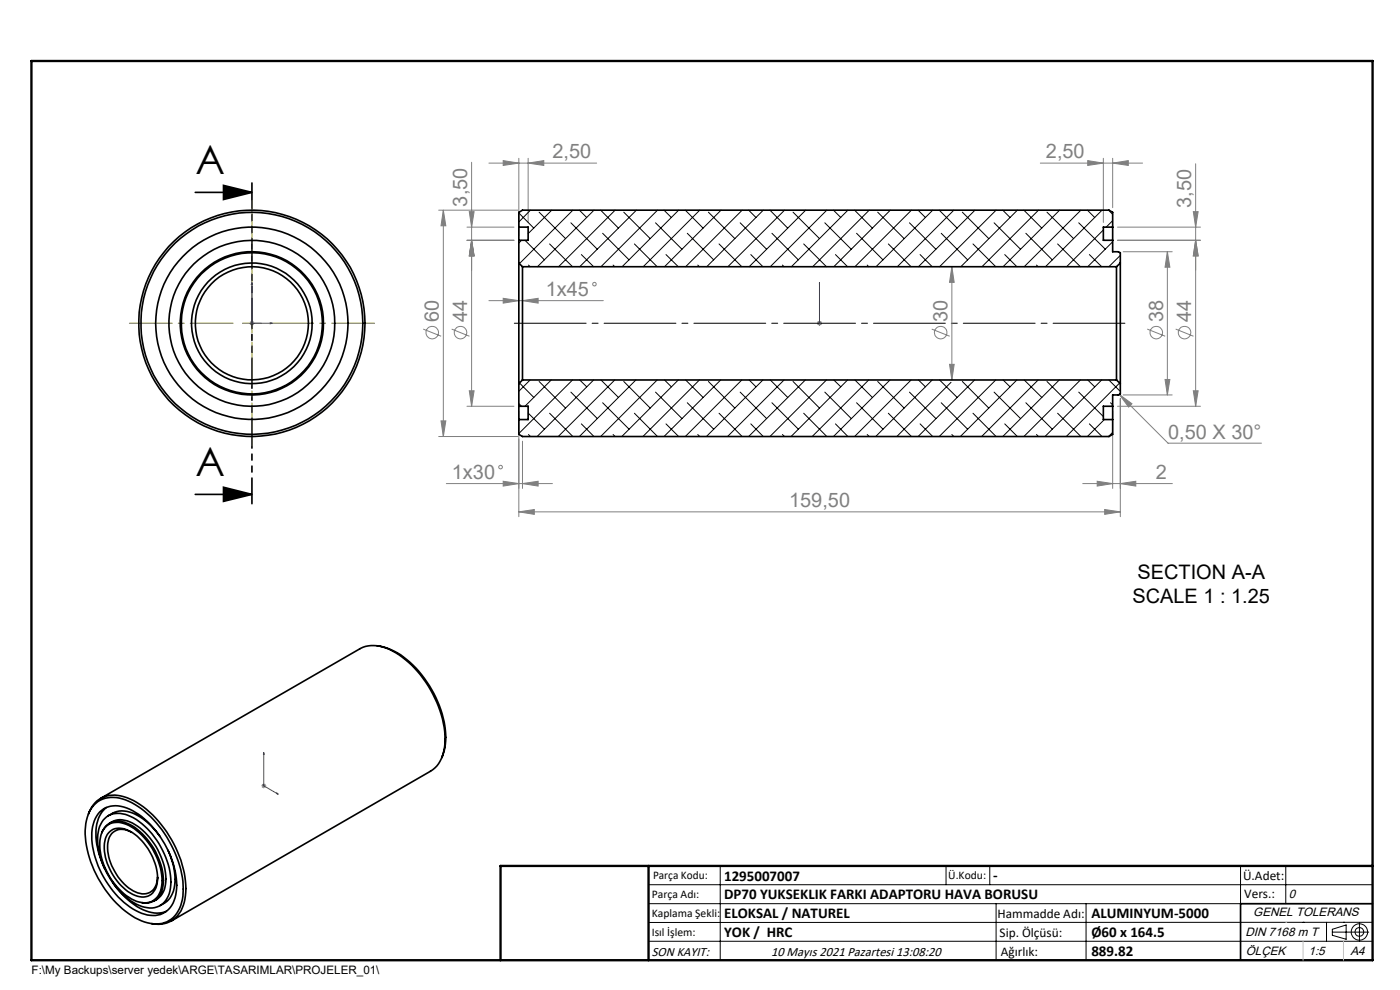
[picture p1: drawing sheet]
<svg xmlns="http://www.w3.org/2000/svg" width="297mm" height="210mm" viewBox="0 0 297 210" stroke-linecap="round" stroke-linejoin="round" font-family="sans-serif">
<g fill="none" stroke="#808080" stroke-width=".21">
<path d="M100 34.4v51.8M103.7 34.6h22.9M106.8 34.1l3.3 .5-3.3 .5zM110.1 33.6v16.4M112 34.6l3.4-.5v1zM112 33.6v13.6M220.7 34.6h21.7M230.8 34.1l3.3 .5-3.3 .5zM234.1 33.6v13.6M236 34.6l3.4-.5v1zM236 33.6v10.5M253.6 34.7v51.5"/>
<path d="M93.1 44.6h16.8M94.1 44.6l.5 3.3h-1zM94.1 44.6v48M99.1 51h9.9M99.1 48.2h9.9M99.6 44.9h1l-.6 3.3zM100 51l.6 3.3h-1zM201.9 56.6l.5 3.3h-1zM201.9 56.6v24M237.1 48.2h17.6M238.3 53.4h10.4M247.7 53.4l.5 3.3h-1z"/>
<path d="M247.7 53.4v30.4M253.2 44.9h1l-.6 3.3zM253.6 51l.6 3.3h-1zM254.7 51h-17.6M52.9 68.6h1M53.1 68.2l.7 .7M53.4 68.1v1M53.8 68.2l-.7 .7M89.8 69.8l3.8 1.5M95.8 69.8l3.8 1.5M103.7 63.8h24.3M106.8 63.3l3.3 .5-3.3 .5z"/>
<path d="M110.8 63.8l3.4-.5v1zM173.4 68.6h.9M173.5 68.2l.7 .7M173.8 68.1v1M174.2 68.2l-.7 .7M197.7 69.8l3.8 1.5M201.4 77.3h1l-.5 3.3zM243.4 69.8l3.8 1.5M249.4 69.8l3.8 1.5M93.1 92.6h16.8M93.6 89.3h1l-.5 3.3zM99.1 86.2h9.9"/>
<path d="M99.6 82.9h1l-.6 3.3zM110.1 87.2v22.4M110.8 93.6v10M236 87.2v16.4M237.1 86.2h17.6M237.5 83.7l2.6 1.9-.7 .8zM237.5 83.7l10.3 10.3h19.8M237.7 84.6v25M238.3 83.8h10.4M247.2 80.5h1l-.5 3.3zM253.2 82.9h1l-.6 3.3zM94.7 102.6h22.5"/>
<path d="M106.8 102.1l3.3 .5-3.3 .5zM110.1 108.6l3.2-.5v1zM110.1 108.6h127.6M110.8 102.6l3.4-.5v1zM229.7 102.6h19M232.8 102.1l3.2 .5-3.2 .5zM234.4 108.1l3.3 .5-3.3 .5zM237.7 102.6l3.2-.5v1zM55.5 166.7h1M55.6 166.3l.7 .8M56 166.2v1M56.3 166.3l-.7 .8"/>
<circle cx="91.7" cy="70.6" r="1.32"/>
<circle cx="97.7" cy="70.6" r="1.32"/>
<circle cx="126.1" cy="60.3" r=".37"/>
<circle cx="199.5" cy="70.6" r="1.32"/>
<circle cx="245.3" cy="70.6" r="1.32"/>
<circle cx="251.3" cy="70.6" r="1.32"/>
<circle cx="106.2" cy="99.1" r=".37"/>
</g>
<path d="M47.4 39.3l6 1.5-6 1.5zM41.4 40.8h12M41.4 104.9h12M47.4 103.4l6 1.5-6 1.5zM291.2 191.7h-28v12" fill="none" stroke="#000" stroke-width=".35"/>
<g fill="none" stroke="#000" stroke-width=".21">
<path d="M137.6 187.7h153.6M137.6 191.7h153.6M137.6 199.7h153.6M152.8 183.7v20M200.7 183.7v4M210 183.7v4M211.3 191.7v12M230.4 191.7v12M263.2 183.7v20M272.8 183.7v8M276.4 195.6h.1M281.4 195.6v4.1"/>
<path d="M282.6 197.7h7.8M282.6 197.1l3-.9v3l-3-.8zM285 195.6h.1M288.4 195.8v3.8M291.2 195.6l-153.6 .1"/>
<circle cx="288.4" cy="197.7" r="1.74"/>
<circle cx="288.4" cy="197.7" r=".93"/>
</g>
<path d="M53.4 59.9l.2 .5h-.3zM53.4 59.9v8.7h4.3M173.8 59.9v.5v-.5M173.8 59.9v8.7M57.3 68.5l.4 .1-.4 .1zM173.8 68.5v.2zM173.8 68.6h.1M56 159.6l.1 .4-.2-.1zM56 159.6v7.1l3 1.8M58.7 168.2l.3 .3-.3-.1z" fill="none" stroke="#00f" stroke-width=".21"/>
<path d="M238.9 68.6h-130" fill="none" stroke="#000" stroke-width=".21" stroke-dasharray="15.2 1.3 1.3 1.3" stroke-dashoffset="-.2"/>
<path d="M53.4 38.8v68.1" fill="none" stroke="#000" stroke-width=".35" stroke-dasharray="6.3 1.3 1.3 1.3 1.3 1.3" stroke-dashoffset=".9"/>
<path d="M49.4 68.6h-22M53.4 64.6v-22M53.4 72.6v22M57.4 68.6h22" fill="none" stroke="#808000" stroke-width=".21" stroke-dasharray="15.2 1.3 1.3 1.3" stroke-dashoffset="6.1"/>
<path d="M51.4 68.6h4M53.4 66.6v4" fill="none" stroke="#808000" stroke-width=".21"/>
<path d="M106.2 203.7h185" fill="none" stroke="#000" stroke-width=".25"/>
<path d="M6.7 12.9h284.5v190.8h-284.5zM137.6 183.7v20M291.2 183.7h-185v20" fill="none" stroke="#000" stroke-width=".5"/>
<path d="M272.8 195.6h.1M276.4 199.7v4M285 199.7v4" fill="none" stroke="#c0c0c0" stroke-width=".21"/>
<path d="M47.4 39.3l6 1.5-6 1.5zM47.4 103.4l6 1.5-6 1.5z" fill="#000"/>
<g fill="#00f">
<path d="M57.3 68.5l.4 .1-.4 .1zM53.4 59.9l.2 .5h-.3z"/>
<path d="M58.7 168.2l.3 .3-.3-.1zM56 159.6l.1 .4-.2-.1z"/>
<path d="M173.8 68.5v.2zM173.8 59.9v.5zM173.8 68.5v.2zM173.8 59.9v.5z"/>
</g>
<g fill="#808080">
<path d="M237.7 102.6l3.2-.5v1zM232.8 102.1l3.2 .5-3.2 .5zM234.4 108.1l3.3 .5-3.3 .5zM110.1 108.6l3.2-.5v1zM112 34.6l3.4-.5v1zM106.8 34.1l3.3 .5-3.3 .5zM110.8 63.8l3.4-.5v1zM106.8 63.3l3.3 .5-3.3 .5z"/>
<path d="M106.8 102.1l3.3 .5-3.3 .5zM110.8 102.6l3.4-.5v1zM230.8 34.1l3.3 .5-3.3 .5zM236 34.6l3.4-.5v1zM237.5 83.7l2.6 1.9-.7 .8z"/>
<path d="M253.6 51l.6 3.3h-1zM253.2 44.9h1l-.6 3.3z"/>
<path d="M201.9 56.6l.5 3.3h-1zM201.4 77.3h1l-.5 3.3zM94.1 44.6l.5 3.3h-1zM93.6 89.3h1l-.5 3.3zM247.7 53.4l.5 3.3h-1zM247.2 80.5h1l-.5 3.3zM253.6 51l.6 3.3h-1zM253.2 82.9h1l-.6 3.3zM100 51l.6 3.3h-1zM99.6 82.9h1l-.6 3.3zM99.6 44.9h1l-.6 3.3zM100 51l.6 3.3h-1z"/>
</g>
<g fill="none" stroke="#000" stroke-width=".35">
<path d="M110.1 55.8v25.6M110.1 48.2v2.8M110.1 55.8l.7 .8M110.1 48.2h1.9v2.8h-1.9M110.1 48.2v-3.2l.7-.4h124.5l.7 .4v3.2M110.1 51v4.8M110.8 56.6v24M110.8 56.6h126.1M236 48.2v2.8M236 48.2h-1.9v2.8h1.9M236 51v2.4h1.2l.5 .2v2.2M236.9 56.6v24"/>
<path d="M237.7 55.8v25.6M237.7 55.8l-.8 .8M110.1 86.2v2.8M110.1 86.2h1.9v2.8h-1.9M110.1 81.4v4.8M110.1 89v3.1l.7 .5h124.5l.7-.5v-3.1M110.8 80.6l-.7 .8M110.8 80.6h126.1M236 86.2v2.8M236 86.2h-1.9v2.8h1.9M236.9 80.6l.8 .8M237.7 81.4v2.2l-.5 .2h-1.2v2.4"/>
<path d="M80 137a14 14 0 0 1 8.9 5.4 21.9 21.9 0 0 1 5.6 15.5l-.3 1.4-.5 1.4M18.8 172.7a5.6 5.6 0 0 1 7.5-3.7 18.2 18.2 0 0 1 9.6 8.3 20.1 20.1 0 0 1 3.3 13.4 5.8 5.8 0 0 1-6.2 5.3l-.8-.1M20 170.7a6.1 6.1 0 0 1 7.3-.7 21.8 21.8 0 0 1 10.5 12.7 14.6 14.6 0 0 1 .3 10 5.4 5.4 0 0 1-6.8 3 18 18 0 0 1-10-8.6 20 20 0 0 1-3.1-12.4l.8-2.5zM21.2 172.2a5.5 5.5 0 0 1 6.3-.5 19.2 19.2 0 0 1 9.4 12.2 10.2 10.2 0 0 1-.8 8.6 5.3 5.3 0 0 1-6.7 1 19.6 19.6 0 0 1-9.8-13.9 8.6 8.6 0 0 1 1.6-7.4zM21.3 169.4l55-31.8a7.4 7.4 0 0 1 7.7 .9 23.3 23.3 0 0 1 10.4 19 7 7 0 0 1-3.1 6.1l-55 31.8M21.6 176.7a3.7 3.7 0 0 1 5.4-2 14.2 14.2 0 0 1 7.1 8.7 8.1 8.1 0 0 1-.2 6.5 3.5 3.5 0 0 1-3.8 1.6M22.3 173.6a5 5 0 0 1 6-.1 17.1 17.1 0 0 1 7.9 14.2 4.6 4.6 0 0 1-3.9 4.9 9.3 9.3 0 0 1-6.8-3.5 16.7 16.7 0 0 1-4.8-12l.4-1.8 .5-.9zM22.5 171.3a7 7 0 0 0-2.1 6.3 18.6 18.6 0 0 0 1.8 6.6M22.7 175.1a4.4 4.4 0 0 1 5.2 .3 14.2 14.2 0 0 1 6.4 12.6 3.7 3.7 0 0 1-5.3 3.2 13.9 13.9 0 0 1-7.8-12.9l.6-2.1zM23 173a5.3 5.3 0 0 1 6.2 0 14.7 14.7 0 0 1 4.8 4.5M23.2 174.7a4.5 4.5 0 0 1 5.4 .2 14.4 14.4 0 0 1 6.5 12.7 4.2 4.2 0 0 1-2.4 3.5M23.3 176.4a3.6 3.6 0 0 1 4.4 0 12.1 12.1 0 0 1 5.6 11 3.2 3.2 0 0 1-4.7 2.5 12 12 0 0 1-6.4-11l.3-1.5z"/>
<path d="M27.9 176.6a3.2 3.2 0 0 0-3.5-.3 3.2 3.2 0 0 0-1.6 3.1 11.5 11.5 0 0 0 5.9 9.8 3.1 3.1 0 0 0 3.4-.1 3.1 3.1 0 0 0 1.3-3.1M23.9 187.1a14.5 14.5 0 0 0 8.2 6.5l1.8 .1 1.4-.4M35.6 180.4a12.1 12.1 0 0 1 1 9.1l-.5 1-.7 .7-1.4 .9"/>
<circle cx="53.4" cy="68.6" r="17.6"/>
<circle cx="53.4" cy="68.6" r="15.2"/>
<circle cx="53.4" cy="68.6" r="12.8"/>
<circle cx="53.4" cy="68.6" r="24"/>
<circle cx="53.4" cy="68.6" r="23.5"/>
<circle cx="53.4" cy="68.6" r="15"/>
<circle cx="53.4" cy="68.6" r="12"/>
<circle cx="53.4" cy="68.6" r="20.4"/>
</g>
<g fill="none" stroke="#000" stroke-width=".21">
<path d="M110.1 45.2l3.1 3.2M110.6 51l-.5 .6M111.4 51l4.1 4.1M112.1 56.2l.4 .4M112.5 44.6l-2.4 2.5M114.4 45l5.6 5.6M116.6 51.7l4.9 4.9M117.1 44.6l-5.1 5M121.1 47.3l5.6 5.6M121.5 44.6l-11.3 11.3M122.9 44.6l1.6 1.5M123.3 54l2.6 2.6"/>
<path d="M126 44.6l-12 12M127.4 44.6l3.8 3.8M127.8 49.5l5.7 5.6M130.1 56.2l.3 .4M130.5 44.6l-12 12M132.3 45l5.6 5.6M134.6 51.7l4.8 4.9M135 44.6l-12 12M139.1 47.3l5.6 5.6M139.5 44.6l-12 12M140.9 44.6l1.5 1.5M141.3 54l2.6 2.6"/>
<path d="M144 44.6l-12 12M145.4 44.6l3.8 3.8M145.8 49.5l5.6 5.6M148 56.2l.4 .4M148.4 44.6l-11.9 12M150.3 45l5.6 5.6M152.5 51.7l4.9 4.9M153 44.6l-12 12M157 47.3l5.6 5.6M157.4 44.6l-11.9 12M158.8 44.6l1.6 1.5M159.3 54l2.6 2.6"/>
<path d="M161.9 44.6l-12 12M163.3 44.6l3.8 3.8M163.8 49.5l5.6 5.6M166 56.2l.3 .4M166.4 44.6l-12 12M168.2 45l5.6 5.6M170.5 51.7l4.8 4.9M170.9 44.6l-12 12M175 47.3l5.6 5.6M175.4 44.6l-12 12M176.8 44.6l1.6 1.5M177.2 54l2.6 2.6"/>
<path d="M179.9 44.6l-12 12M181.3 44.6l3.8 3.8M181.7 49.5l5.6 5.6M184 56.2l.3 .4M184.4 44.6l-12 12M186.2 45l5.6 5.6M188.5 51.7l4.8 4.9M188.9 44.6l-12 12M192.9 47.3l5.6 5.6M193.4 44.6l-12 12M194.8 44.6l1.5 1.5M195.2 54l2.6 2.6"/>
<path d="M197.9 44.6l-12.1 12M199.2 44.6l3.9 3.8M199.7 49.5l5.6 5.6M202.4 44.6l-12 12M204.2 45l5.6 5.6M206.4 51.7l4.8 4.9M206.8 44.6l-12 12M210.9 47.3l5.6 5.6M211.3 44.6l-12 12M212.7 44.6l1.6 1.5M213.1 54l2.6 2.6M215.8 44.6l-12 12"/>
<path d="M217.2 44.6l3.8 3.8M217.6 49.5l5.6 5.6M219.9 56.2l.3 .4M220.3 44.6l-12 12M222.1 45l5.7 5.6M224.4 51.7l4.8 4.9M224.8 44.6l-12 12M228.8 47.3l5.7 5.6M229.3 44.6l-12 12M230.7 44.6l1.5 1.5M231.1 54l2.6 2.6M233.8 44.6l-12 12"/>
<path d="M234.1 48.8l-7.8 7.8M235.2 44.6l.8 .9M236 46.8l-1.3 1.4M236 51.3l-5.2 5.3M237.7 54.2l-2.5 2.4M110.1 85.6l.5 .6M110.2 81.2l3 3.1M112 87.6l3.5 3.4M112.1 92.2l.4 .4M112.5 80.6l-2.4 2.4M114.4 80.9l5.6 5.7M116.6 87.7l4.9 4.9"/>
<path d="M116.9 80.6l-5.5 5.6M121.1 83.2l5.6 5.6M121.5 80.6l-11.4 11.4M123 80.6l1.5 1.4M123.3 89.9l2.7 2.7M125.9 80.6l-12 12M127.5 80.6l3.7 3.7M127.8 85.4l5.7 5.6M130.1 92.2l.4 .4M130.4 80.6l-12 12M132.3 80.9l5.6 5.7M134.6 87.7l4.9 4.9"/>
<path d="M134.9 80.6l-12 12M139.1 83.2l5.6 5.6M139.4 80.6l-12 12M141 80.6l1.4 1.4M141.3 89.9l2.7 2.7M143.9 80.6l-12 12M145.5 80.6l3.7 3.7M145.8 85.4l5.6 5.6M148 92.2l.4 .4M148.4 80.6l-12 12M150.3 80.9l5.6 5.7M152.5 87.7l4.9 4.9"/>
<path d="M152.9 80.6l-12 12M157 83.2l5.6 5.6M157.4 80.6l-12 12M158.9 80.6l1.5 1.4M159.3 89.9l2.6 2.7M161.9 80.6l-12 12M163.4 80.6l3.7 3.7M163.8 85.4l5.6 5.6M166 92.2l.4 .4M166.3 80.6l-12 12M168.2 80.9l5.6 5.7M170.5 87.7l4.9 4.9"/>
<path d="M170.9 80.6l-12.1 12M175 83.2l5.6 5.6M175.3 80.6l-12 12M176.9 80.6l1.5 1.4M177.2 89.9l2.7 2.7M179.8 80.6l-12 12M181.4 80.6l3.7 3.7M181.7 85.4l5.6 5.6M184 92.2l.4 .4M184.3 80.6l-12 12M186.2 80.9l5.6 5.7M188.5 87.7l4.9 4.9"/>
<path d="M188.8 80.6l-12 12M192.9 83.2l5.6 5.6M193.3 80.6l-12 12M194.8 80.6l1.5 1.4M195.2 89.9l2.7 2.7M197.8 80.6l-12 12M199.3 80.6l3.8 3.7M199.7 85.4l5.6 5.6M201.8 81.1l-11.5 11.5M201.9 92.2l.5 .4M204.2 80.9l5.6 5.7M206.4 87.7l4.9 4.9"/>
<path d="M206.8 80.6l-12 12M210.9 83.2l5.6 5.6M211.2 80.6l-12 12M212.8 80.6l1.5 1.4M213.1 89.9l2.7 2.7M215.7 80.6l-12 12M217.3 80.6l3.7 3.7M217.6 85.4l5.6 5.6M219.9 92.2l.4 .4M220.2 80.6l-12 12M222.1 80.9l5.7 5.7M224.4 87.7l4.9 4.9"/>
<path d="M224.7 80.6l-12 12M228.8 83.2l5.3 5.2M229.2 80.6l-12 12M230.8 80.6l1.4 1.4M231.1 89.9l2.7 2.7M233.7 80.6l-12 12M234.3 89l-3.6 3.6M235.2 80.6l2.3 2.3M235.6 85.4l.4 .5M236 91.7l-.8 .9M237.5 81.2l-11.3 11.4"/>
</g>
<g font-size="8.5">
<text x="41.4" y="37">A</text>
<text x="41.4" y="101">A</text>
</g>
<g font-size="4.2" fill="#808080">
<text x="117.2" y="33.6">2,50</text>
<text x="221.9" y="33.6">2,50</text>
<text x="99.1" y="43.8" transform="rotate(-90 99.1 43.8)">3,50</text>
<text x="252.7" y="44.1" transform="rotate(-90 252.7 44.1)">3,50</text>
<text x="115.8" y="62.8">1x45</text>
<text x="93.1" y="68.3" transform="rotate(-90 93.1 68.3)">60</text>
<text x="99.1" y="68.3" transform="rotate(-90 99.1 68.3)">44</text>
<text x="201" y="68.3" transform="rotate(-90 201 68.3)">30</text>
<text x="246.7" y="68.3" transform="rotate(-90 246.7 68.3)">38</text>
<text x="252.7" y="68.3" transform="rotate(-90 252.7 68.3)">44</text>
<text x="247.8" y="93">0,50 X 30°</text>
<text x="95.9" y="101.6">1x30</text>
<text x="245.2" y="101.6">2</text>
<text x="167.4" y="107.6">159,50</text>
</g>
<g font-size="4.2">
<text x="241.3" y="122.8">SECTION A-A</text>
<text x="240.3" y="128">SCALE 1 : 1.25</text>
</g>
<g font-size="3.2">
<text x="153.6" y="186.8">1295007007</text>
<text x="153.6" y="190.8">DP70 YUKSEKLIK FARKI ADAPTORU HAVA BORUSU</text>
<text x="210.7" y="186.6">-</text>
<text x="153.6" y="194.8">ELOKSAL / NATUREL</text>
<text x="231.5" y="194.8">ALUMINYUM-5000</text>
<text x="153.6" y="198.8">YOK / HRC</text>
<text x="231.5" y="198.7">Ø60 x 164.5</text>
<text x="231.5" y="202.8">889.82</text>
</g>
<g font-size="2.8">
<text x="263.7" y="186.7">Ü.Adet:</text>
<text x="263.9" y="190.5">Vers.:</text>
<text x="211.6" y="194.8">Hammadde Adı:</text>
<text x="138.3" y="202.8">SON KAYIT:</text>
<text x="163.6" y="202.8">10 Mayıs 2021 Pazartesi 13:08:20</text>
<text x="212.1" y="198.7">Sip. Ölçüsü:</text>
<text x="212.3" y="202.7">Ağırlık:</text>
</g>
<g font-size="2.6">
<text x="273.4" y="190.4">0</text>
<text x="265.9" y="194.4">GENEL TOLERANS</text>
<text x="264.2" y="198.5">DIN 7168 m T</text>
<text x="264.3" y="202.6">ÖLÇEK</text>
<text x="277.6" y="202.6">1:5</text>
<text x="286.5" y="202.6">A4</text>
</g>
<g font-size="2.5">
<text x="138.3" y="190.5">Parça Adı:</text>
<text x="138.5" y="186.5">Parça Kodu:</text>
<text x="201.2" y="186.5">Ü.Kodu:</text>
<text x="138.3" y="194.5">Kaplama Şekli:</text>
<text x="138.3" y="198.6">Isıl İşlem:</text>
<text x="6.7" y="206.7">F:\My Backups\server yedek\ARGE\TASARIMLAR\PROJELER_01\</text>
</g>
</svg>
